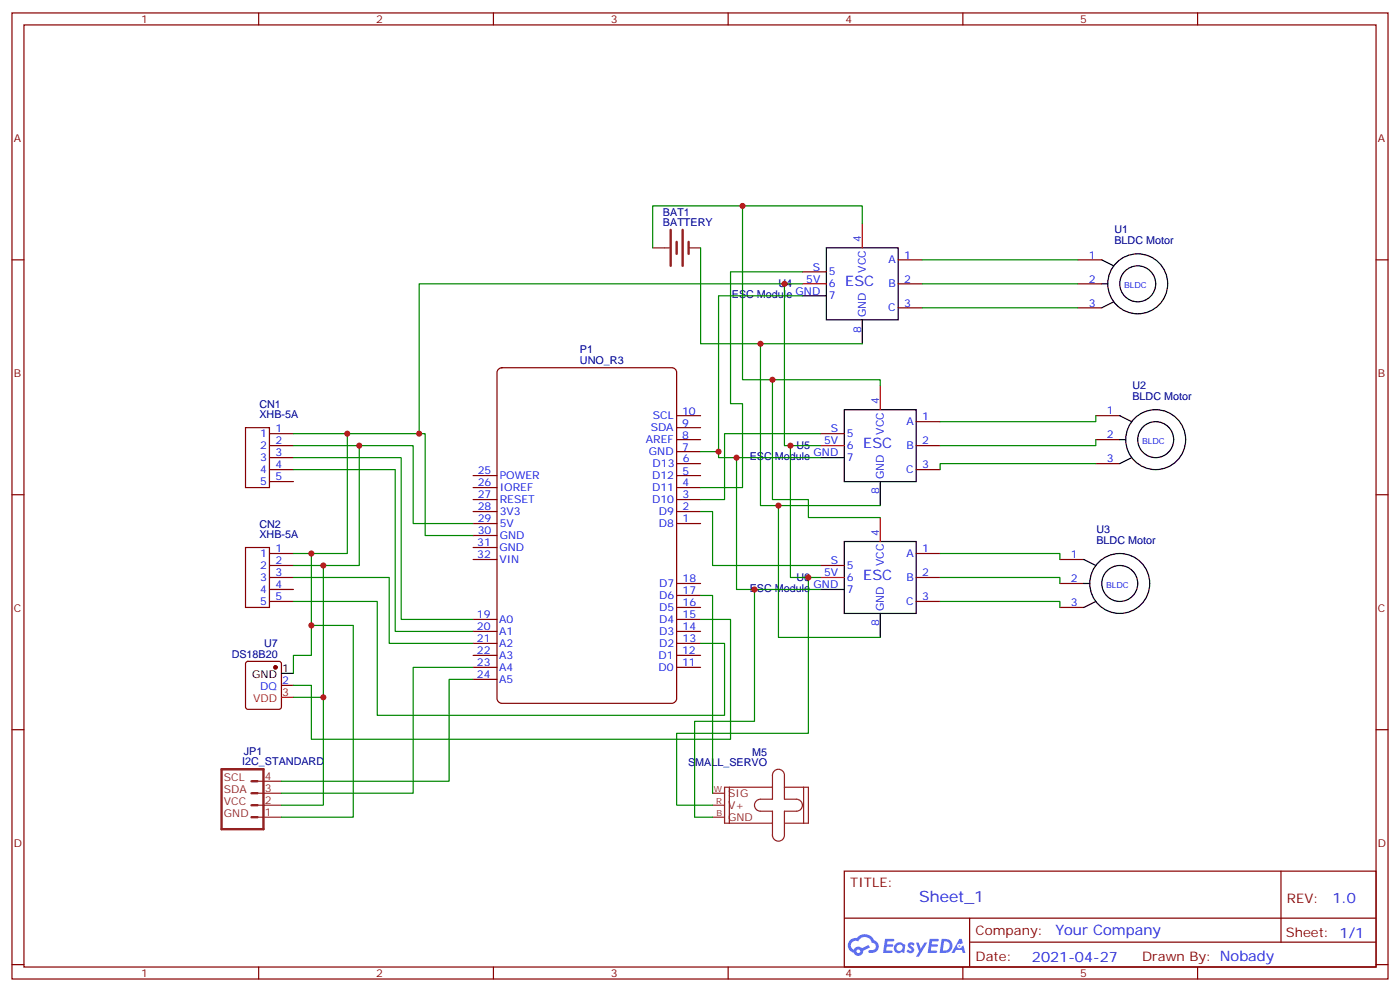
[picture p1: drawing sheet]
<svg xmlns="http://www.w3.org/2000/svg" width="412mm" height="292mm" viewBox="0 0 412 292" stroke-linecap="round" stroke-linejoin="round" font-family="sans-serif">
<g fill="none" stroke="#870000" stroke-width=".35">
<path d="M3.5 3.8h405.4v284.3h-405.4zM7.1 7.3h398.2v277.3h-398.2zM76.2 3.8v3.5M145.3 3.8v3.5M214.5 3.8v3.5M283.6 3.8v3.5M352.8 3.8v3.5M3.5 76.5h3.6M405.3 76.5h3.6M3.5 145.6h3.6M405.3 145.6h3.6M3.5 214.8h3.6"/>
<path d="M405.3 214.8h3.6M248.7 256.4h156.6v28.2h-156.6zM377.3 256.4v20.9M248.7 270.2h156.5M285.6 277.3h119.6M285.6 270.2v14.2M3.5 283.9h3.6M76.2 284.6v3.5M145.3 284.6v3.5M214.5 284.6v3.5M283.6 284.6v3.5M352.8 284.6v3.5"/>
<path d="M405.3 283.9h3.6"/>
</g>
<g fill="#5487ff">
<path d="M267.7 277.6a1.22 1.22 0 0 1 1.7 .2l-.4 .6a.47 .47 0 0 0-.3-.4 .47 .47 0 0 0-.5 .2l.1 .2a1.14 1.14 0 0 1 .8 1.8 1.14 1.14 0 0 1-1.9 0l-.2-.2 .5-.6 .7 .5a.29 .29 0 0 0 .3-.3 .29 .29 0 0 0-.2-.3 1.04 1.04 0 0 1-.6-1.7z"/>
<path d="M260.7 276.3h2.4l.3 .2-.2 .5-1.8 .1-.1 .8h1.5l.3 .4-.3 .4h-1.6l-.2 1.1h1.7l.2 .3-.2 .3-2.6 .1z"/>
<path d="M273.8 276.3h2.4l.3 .2-.1 .5-1.8 .1-.2 .8h1.6l.3 .4-.4 .4h-1.6l-.1 1.1h1.7l.2 .3-.2 .3-2.6 .1z"/>
<path d="M282.6 276.3h.7l.3 1.3-.6 .3a.69 .69 0 0 0-1 .3 .69 .69 0 0 0 .4 .9 .69 .69 0 0 0 .9-.6l.5-.2 .6 2.2h-.8l-.2-.9h-1.8l-.5 .9h-.8z"/>
<path d="M269.8 277.4h.8l.6 1.8 1.1-1.8h.9l-2.6 4.2h-.8l.9-1.5z"/>
<path d="M277.4 276.3l-.6 4.2h1.3a2.11 2.11 0 0 0 2.5-2.1 2.11 2.11 0 0 0-2.5-2.1zM278.1 277.1a1.39 1.39 0 0 1 1.7 1.4 1.39 1.39 0 0 1-1.8 1.3h-.3z"/>
<path d="M263.7 277.9a1.54 1.54 0 0 0-.1 2.2 1.54 1.54 0 0 0 2.2 .1l.6 .3 .3-2.3-.2-.3h-.4a1.49 1.49 0 0 0-2.4 0zM264 278.9a.94 .94 0 0 1 1.8 0 .94 .94 0 0 1-1.8 0z"/>
<path d="M250.4 276.7a2.18 2.18 0 0 0 1.1 3.7 1.44 1.44 0 0 0 1.6 .9 1.44 1.44 0 0 0 1.2-1.4l2-1.1-.5-.7-1.9 1a1.47 1.47 0 0 0-2.4 .4 1.39 1.39 0 0 1-.7-1.9 1.39 1.39 0 0 1 2-.5 2.12 2.12 0 0 1 2.2-1.3 2.12 2.12 0 0 1 1.9 1.7 1.14 1.14 0 0 1 1.1 1.4 1.14 1.14 0 0 1-1.7 .7 .43 .43 0 0 0-.5 .4 .43 .43 0 0 0 .4 .5 1.98 1.98 0 0 0 2.5-1.2 1.98 1.98 0 0 0-1.2-2.6 3.1 3.1 0 0 0-5.3-.6l-.9 .1zM252.3 280a.55 .55 0 0 1 1.1 0 .55 .55 0 0 1-1.1 0z"/>
<circle cx="282.6" cy="278.4" r=".26"/>
</g>
<path d="M146.7 108.8l1.1-.6h50.1a1.41 1.41 0 0 1 1.4 1.4v96a1.51 1.51 0 0 1-1.4 1.4h-50.1a1.51 1.51 0 0 1-1.4-1.4v-96z" fill="none" stroke="#800000" stroke-width=".35"/>
<g fill="none" stroke="#870000" stroke-width=".35">
<path d="M264.6 76.5h7M317.5 76.5h7.1M236.4 80h7M264.6 83.5h7M264.6 90.6h7M317.5 83.5h7.1M317.5 90.6h7.1M72.3 125.9h7.1v17.6h-7.1zM79.4 127.6h7M79.4 131.2h7M79.4 134.7h7M79.4 138.2h7"/>
<path d="M139.3 140h7.1M199.3 140h7.1M199.3 136.5h7.1M199.3 132.9h7.1M199.3 129.4h7.1M199.3 125.9h7.1M199.3 122.3h7.1M241.7 127.6h7M269.9 131.2h7M269.9 138.2h7M269.9 124.1h7M322.8 136.5h7"/>
<path d="M322.8 129.4h7M322.8 122.3h7M79.4 141.7h7M139.3 154.1h7.1M139.3 150.6h7.1M139.3 147h7.1M139.3 143.5h7.1M139.3 157.6h7.1M199.3 154.1h7.1M199.3 150.6h7.1M199.3 147h7.1M199.3 143.5h7.1"/>
<path d="M72.3 161.1h7.1v17.7h-7.1zM79.4 162.9h7M79.4 166.4h7M79.4 170h7M79.4 173.5h7M79.4 177h7M139.3 161.1h7.1M139.3 164.7h7.1M199.3 178.8h7.1M199.3 175.3h7.1M199.3 171.7h7.1M241.7 166.4h7"/>
<path d="M269.9 162.9h7M269.9 170h7M269.9 177h7M312.2 178.8h7.1M312.2 171.7h7.1M312.2 164.7h7.1M72.6 194.9l.4-.2h9.2l.5 .2 .2 .5v12.7l-.2 .5-.5 .2h-9.2l-.5-.3-.2-.4v-12.7zM139.3 196.4h7.1M139.3 192.9h7.1M139.3 189.4h7.1M139.3 185.8h7.1M139.3 182.3h7.1"/>
<path d="M139.3 200h7.1M199.3 196.4h7.1M199.3 192.9h7.1M199.3 189.4h7.1M199.3 185.8h7.1M199.3 182.3h7.1M82.9 201.7h3.5"/>
</g>
<g fill="none" stroke="#8c2424" stroke-width=".35">
<path d="M192.3 73h4.9M202.8 73h3.6M75.8 233.5h7.1M75.8 237h7.1M75.8 229.9h7.1M209.9 233.5h3.5M209.9 237h3.5M214.8 231.7v10.6M227.5 231.7h-14.1v10.6h14.1M228.1 226.9a1.76 1.76 0 0 1 1.9-.4 1.76 1.76 0 0 1 1.1 1.7v7h3.5a1.76 1.76 0 0 1 1.8 1.8 1.76 1.76 0 0 1-1.8 1.8h-3.5v7a1.76 1.76 0 0 1-1.8 1.8 1.76 1.76 0 0 1-1.8-1.8v-7h-3.5a1.76 1.76 0 0 1-1.7-1.8 1.76 1.76 0 0 1 1.7-1.8h3.5v-7zM231.1 231.7h7v10.6h-7M236.7 231.7v10.6"/>
<path d="M75.8 240.5h7.1M209.9 240.5h3.5"/>
</g>
<path d="M197.6 67.7v10.5M199.3 71.2v3.5M201.1 67.7v10.5M202.8 71.2v3.5M65.3 226.4h12.3v17.7h-12.3zM74.1 233.5h1.7M74.1 237h1.7M74.1 229.9h1.7M74.1 240.5h1.7" fill="none" stroke="#8c2424" stroke-width=".71"/>
<g fill="none" stroke="#008700" stroke-width=".35">
<path d="M206.4 73v28.2h47.6M218.7 60.6v51.2h40.6v1.7M254 65.9v-5.3h-61.7v12.4M271.6 76.5h45.9M231.1 83.5v47.7h10.6M236.4 87.1h-24.7v45.8h-5.3M236.4 83.5h-112.9v44.1M236.4 80h-21.2v38.8h3.5v24.7h-12.3M271.6 83.5h45.9M271.6 90.6h45.9M224 101.2v47.6h35.3M227.5 111.8v35.2h10.6v5.3h21.2"/>
<path d="M86.4 127.6h38.8v30h14.1M86.4 131.2h35.3v22.9h17.6M86.4 134.7h31.8v47.6h21.1M86.4 138.2h30v47.6h22.9M102.3 127.6v35.3h-15.9M105.8 131.2v35.2h-19.4M211.7 132.9v1.8h30M217 134.7v38.8h24.7M232.8 131.2v38.8h8.9M241.7 127.6h-28.3v19.4h-7M322.8 122.3v1.8h-45.9M322.8 129.4v1.8h-45.9"/>
<path d="M322.8 136.5h-45.9v1.7M206.4 150.6h3.5v15.8h31.8M229.3 148.8v38.8h30M86.4 170h28.3v19.4h24.6M86.4 177h24.7v33.5h102.3v-21.1h-7M91.7 162.9v30h-5.3v5.3M95.2 166.4v38.8h-8.8M206.4 175.3h3.5v58.2M222.2 173.5v38.8h-17.6v28.2h5.3M238.1 170v45.8h-38.8v21.2h10.6M276.9 162.9h35.3v1.8M276.9 170h35.3v1.7"/>
<path d="M276.9 177h35.3v1.8M91.7 184.1h12.4v56.4h-21.2M139.3 200h-7v29.9h-49.4M139.3 196.4h-17.6v37.1h-38.8M206.4 182.3h8.8v35.3h-123.5v-15.9h-5.3M95.2 205.2v31.8h-12.3"/>
</g>
<g fill="none" stroke="#000" stroke-width=".35">
<path d="M243.4 73h21.2v21.1h-21.2zM324.6 76.5l3.5 1.7M236.4 87.1h7M254 94.1v7.1M324.6 83.5h1.7M328.1 88.8l-3.5 1.8M241.7 134.7h7M248.7 120.6h21.2v21.1h-21.2zM329.8 129.4h1.8M329.8 122.3l3.6 1.8M333.4 134.7l-3.6 1.8M248.7 159.4h21.2v21.2h-21.2z"/>
<path d="M259.3 141.7v7.1M241.7 173.5h7M319.3 171.7h1.7M319.3 164.7l3.5 1.7M322.8 177l-3.5 1.8M82.9 198.2h3.5M259.3 180.6v7"/>
<circle cx="335.1" cy="83.5" r="8.8"/>
<circle cx="335.1" cy="83.5" r="5.3"/>
<circle cx="340.4" cy="129.4" r="8.8"/>
<circle cx="340.4" cy="129.4" r="5.3"/>
<circle cx="329.8" cy="171.7" r="8.8"/>
<circle cx="329.8" cy="171.7" r="5.3"/>
</g>
<path d="M254 65.9v7.1M236.4 83.5h7M259.3 113.5v7.1M241.7 131.2h7M259.3 152.3v7.1M241.7 170h7M82.9 205.2h3.5" fill="none" stroke="#f00" stroke-width=".35"/>
<circle cx="81.1" cy="196.4" r=".53" fill="#870000" stroke="#870000" stroke-width=".35"/>
<g fill="#c00">
<circle cx="102.3" cy="127.6" r=".88"/>
<circle cx="105.8" cy="131.2" r=".88"/>
<circle cx="218.7" cy="60.6" r=".88"/>
<circle cx="224" cy="101.2" r=".88"/>
<circle cx="229.3" cy="148.8" r=".88"/>
<circle cx="227.5" cy="111.8" r=".88"/>
<circle cx="123.5" cy="127.6" r=".88"/>
<circle cx="231.1" cy="83.5" r=".88"/>
<circle cx="211.7" cy="132.9" r=".88"/>
<circle cx="232.8" cy="131.2" r=".88"/>
<circle cx="217" cy="134.7" r=".88"/>
<circle cx="238.1" cy="170" r=".88"/>
<circle cx="222.3" cy="173.5" r=".88"/>
<circle cx="91.7" cy="162.9" r=".88"/>
<circle cx="95.3" cy="166.4" r=".88"/>
<circle cx="95.3" cy="205.2" r=".88"/>
<circle cx="91.7" cy="184.1" r=".88"/>
</g>
<text font-size="4.6" fill="#00f" x="270.8" y="265.4">Sheet_1</text>
<g font-size="4.2" fill="#00f">
<text x="249" y="84.3">ESC</text>
<text x="254.3" y="131.9">ESC</text>
<text x="254.3" y="170.7">ESC</text>
<text x="392.5" y="265.7">1.0</text>
<text x="310.9" y="275.2">Your Company</text>
<text x="304" y="283">2021-04-27</text>
</g>
<g font-size="3.9" fill="#800">
<text x="250.5" y="261">TITLE:</text>
<text x="379.1" y="265.7">REV:</text>
<text x="287.4" y="275.2">Company:</text>
<text x="378.7" y="275.8">Sheet: 1/1</text>
<text x="287.4" y="282.9">Date:</text>
<text x="336.4" y="282.9">Drawn By: Nobady</text>
</g>
<g font-size="3.2" fill="#800">
<text x="41.6" y="6.8">1</text>
<text x="110.8" y="6.8">2</text>
<text x="179.9" y="6.8">3</text>
<text x="249.1" y="6.8">4</text>
<text x="318.2" y="6.8">5</text>
<text x="4.1" y="41.9">A</text>
<text x="405.9" y="41.9">A</text>
<text x="4.1" y="111.1">B</text>
<text x="405.9" y="111.1">B</text>
<text x="4.1" y="180.2">C</text>
<text x="405.9" y="180.2">C</text>
<text x="4.1" y="249.3">D</text>
<text x="405.9" y="249.3">D</text>
<text x="41.6" y="287.6">1</text>
<text x="110.8" y="287.6">2</text>
<text x="179.9" y="287.6">3</text>
<text x="249.1" y="287.6">4</text>
<text x="318.2" y="287.6">5</text>
</g>
<g font-size="3.2" fill="#000080">
<text x="195.3" y="63.7">BAT1</text>
<text x="195.3" y="66.6">BATTERY</text>
<text x="328.3" y="71.9">BLDC Motor</text>
<text x="328.3" y="68.7">U1</text>
<text x="215.6" y="87.8">ESC Module</text>
<text x="229.3" y="84.6">U4</text>
<text x="170.8" y="107.2">UNO_R3</text>
<text x="170.8" y="104">P1</text>
<text x="76.4" y="120">CN1</text>
<text x="333.6" y="117.8">BLDC Motor</text>
<text x="333.6" y="114.6">U2</text>
<text x="76.4" y="122.9">XHB-5A</text>
<text x="220.9" y="135.4">ESC Module</text>
<text x="234.6" y="132.2">U5</text>
<text x="76.4" y="155.3">CN2</text>
<text x="76.4" y="158.2">XHB-5A</text>
<text x="323" y="160.1">BLDC Motor</text>
<text x="323" y="156.9">U3</text>
<text x="234.6" y="171">U6</text>
<text x="220.9" y="174.2">ESC Module</text>
<text x="77.8" y="190.4">U7</text>
<text x="68.2" y="193.6">DS18B20</text>
<text x="71.3" y="225.2">I2C_STANDARD</text>
<text x="71.8" y="222.3">JP1</text>
<text x="202.7" y="225.4">SMALL_SERVO</text>
<text x="221.6" y="222.4">M5</text>
</g>
<g font-size="3.2" fill="#00f">
<text x="253.6" y="71.2" transform="rotate(-90 253.6 71.2)">4</text>
<text x="261.7" y="77.5">A</text>
<text x="266.3" y="76.1">1</text>
<text x="320.8" y="76.1">1</text>
<text x="237.5" y="83.2">5V</text>
<text x="239.5" y="79.7">S</text>
<text x="244.1" y="81.1">5</text>
<text x="255.1" y="80.3" transform="rotate(-90 255.1 80.3)">VCC</text>
<text x="266.3" y="83.2">2</text>
<text x="320.8" y="83.2">2</text>
<text x="234.4" y="86.7">GND</text>
<text x="244.1" y="84.6">6</text>
<text x="244.1" y="88.1">7</text>
<text x="261.7" y="84.6">B</text>
<text x="255.1" y="93.4" transform="rotate(-90 255.1 93.4)">GND</text>
<text x="261.7" y="91.7">C</text>
<text x="266.3" y="90.2">3</text>
<text x="320.8" y="90.2">3</text>
<text x="253.6" y="97.9" transform="rotate(-90 253.6 97.9)">8</text>
<text x="258.9" y="118.8" transform="rotate(-90 258.9 118.8)">4</text>
<text x="192.3" y="123.4">SCL</text>
<text x="200.9" y="125.5">9</text>
<text x="200.9" y="122">10</text>
<text x="267" y="125.2">A</text>
<text x="271.6" y="123.8">1</text>
<text x="326.1" y="122">1</text>
<text x="76.7" y="128.7">1</text>
<text x="81.1" y="127.3">1</text>
<text x="81.1" y="130.8">2</text>
<text x="190.2" y="130.5">AREF</text>
<text x="191.7" y="127">SDA</text>
<text x="200.9" y="129.1">8</text>
<text x="242.8" y="130.8">5V</text>
<text x="244.8" y="127.3">S</text>
<text x="249.4" y="128.7">5</text>
<text x="260.3" y="127.9" transform="rotate(-90 260.3 127.9)">VCC</text>
<text x="271.6" y="130.8">2</text>
<text x="326.1" y="129">2</text>
<text x="76.7" y="132.2">2</text>
<text x="76.7" y="135.7">3</text>
<text x="81.1" y="134.3">3</text>
<text x="81.1" y="137.9">4</text>
<text x="191.2" y="134">GND</text>
<text x="192.2" y="137.5">D13</text>
<text x="200.9" y="132.6">7</text>
<text x="201.2" y="136.1">6</text>
<text x="239.7" y="134.3">GND</text>
<text x="249.4" y="132.2">6</text>
<text x="249.4" y="135.7">7</text>
<text x="267" y="132.2">B</text>
<text x="271.6" y="137.9">3</text>
<text x="326.1" y="136.1">3</text>
<text x="76.7" y="139.3">4</text>
<text x="76.7" y="142.8">5</text>
<text x="81.1" y="141.4">5</text>
<text x="140.7" y="139.6">25</text>
<text x="140.7" y="143.1">26</text>
<text x="147.2" y="141">POWER</text>
<text x="192.1" y="141.1">D12</text>
<text x="201" y="139.7">5</text>
<text x="201.1" y="143.2">4</text>
<text x="260.3" y="141" transform="rotate(-90 260.3 141)">GND</text>
<text x="267" y="139.3">C</text>
<text x="140.7" y="146.6">27</text>
<text x="147.2" y="144.5">IOREF</text>
<text x="147.2" y="148">RESET</text>
<text x="192.1" y="148.1">D10</text>
<text x="192.1" y="144.6">D11</text>
<text x="201.1" y="146.7">3</text>
<text x="258.9" y="145.5" transform="rotate(-90 258.9 145.5)">8</text>
<text x="140.7" y="150.2">28</text>
<text x="140.7" y="153.7">29</text>
<text x="147.2" y="151.6">3V3</text>
<text x="147.2" y="155.1">5V</text>
<text x="194.1" y="155.2">D8</text>
<text x="194.1" y="151.6">D9</text>
<text x="201.1" y="153.7">1</text>
<text x="201.1" y="150.2">2</text>
<text x="140.6" y="160.8">31</text>
<text x="140.7" y="157.2">30</text>
<text x="147.2" y="158.6">GND</text>
<text x="258.9" y="157.6" transform="rotate(-90 258.9 157.6)">4</text>
<text x="76.7" y="164">1</text>
<text x="76.7" y="167.5">2</text>
<text x="81.1" y="162.6">1</text>
<text x="81.1" y="166.1">2</text>
<text x="140.6" y="164.3">32</text>
<text x="147.1" y="162.2">GND</text>
<text x="147.1" y="165.7">VIN</text>
<text x="244.8" y="166.1">S</text>
<text x="249.4" y="167.5">5</text>
<text x="260.3" y="166.7" transform="rotate(-90 260.3 166.7)">VCC</text>
<text x="267" y="164">A</text>
<text x="271.6" y="162.6">1</text>
<text x="315.5" y="164.3">1</text>
<text x="76.7" y="171">3</text>
<text x="81.1" y="169.6">3</text>
<text x="81.1" y="173.1">4</text>
<text x="194.2" y="172.8">D7</text>
<text x="201.1" y="171.4">18</text>
<text x="239.7" y="173.1">GND</text>
<text x="242.8" y="169.6">5V</text>
<text x="249.4" y="171">6</text>
<text x="267" y="171">B</text>
<text x="271.6" y="169.6">2</text>
<text x="315.5" y="171.4">2</text>
<text x="76.7" y="174.6">4</text>
<text x="76.7" y="178.1">5</text>
<text x="81.1" y="176.7">5</text>
<text x="194.2" y="179.8">D5</text>
<text x="194.2" y="176.3">D6</text>
<text x="201.1" y="178.4">16</text>
<text x="201.1" y="174.9">17</text>
<text x="249.4" y="174.6">7</text>
<text x="260.3" y="179.8" transform="rotate(-90 260.3 179.8)">GND</text>
<text x="267" y="178.1">C</text>
<text x="271.6" y="176.7">3</text>
<text x="315.5" y="178.4">3</text>
<text x="140.5" y="181.9">19</text>
<text x="140.5" y="185.4">20</text>
<text x="147" y="183.3">A0</text>
<text x="194.2" y="183.4">D4</text>
<text x="201.1" y="185.5">14</text>
<text x="201.1" y="182">15</text>
<text x="258.9" y="184.3" transform="rotate(-90 258.9 184.3)">8</text>
<text x="140.5" y="189">21</text>
<text x="147" y="186.8">A1</text>
<text x="147" y="190.4">A2</text>
<text x="194.2" y="190.4">D2</text>
<text x="194.2" y="186.9">D3</text>
<text x="201.1" y="189">13</text>
<text x="140.5" y="192.5">22</text>
<text x="140.5" y="196">23</text>
<text x="147" y="193.9">A3</text>
<text x="147" y="197.4">A4</text>
<text x="194" y="197.5">D0</text>
<text x="194" y="194">D1</text>
<text x="200.9" y="196.1">11</text>
<text x="200.9" y="192.6">12</text>
<text x="76.7" y="203.1">DQ</text>
<text x="83.1" y="201.4">2</text>
<text x="140.5" y="199.5">24</text>
<text x="147" y="200.9">A5</text>
</g>
<g font-size="3.2">
<text x="83.1" y="197.8">1</text>
<text x="74.3" y="199.6">GND</text>
</g>
<g font-size="3.2" fill="#f00">
<text x="74.5" y="206.7">VDD</text>
<text x="83.1" y="204.9">3</text>
</g>
<g font-size="3.2" fill="#8d2323">
<text x="66" y="233.5">SDA</text>
<text x="66" y="229.9">SCL</text>
<text x="78" y="233.1">3</text>
<text x="78" y="229.6">4</text>
<text x="66" y="237">VCC</text>
<text x="78" y="236.6">2</text>
<text x="214.5" y="234.5">SIG</text>
<text x="214.5" y="238.1">V+</text>
<text x="66" y="240.5">GND</text>
<text x="78" y="240.2">1</text>
<text x="214.5" y="241.6">GND</text>
</g>
<g font-size="2.5" fill="#00f">
<text x="331.1" y="84.9">BLDC</text>
<text x="336.4" y="130.7">BLDC</text>
<text x="325.8" y="173.1">BLDC</text>
</g>
<g font-size="2.5" fill="#8d2323">
<text x="210.3" y="233.1">W</text>
<text x="211" y="236.6">R</text>
<text x="211" y="240.2">B</text>
</g>
</svg>
